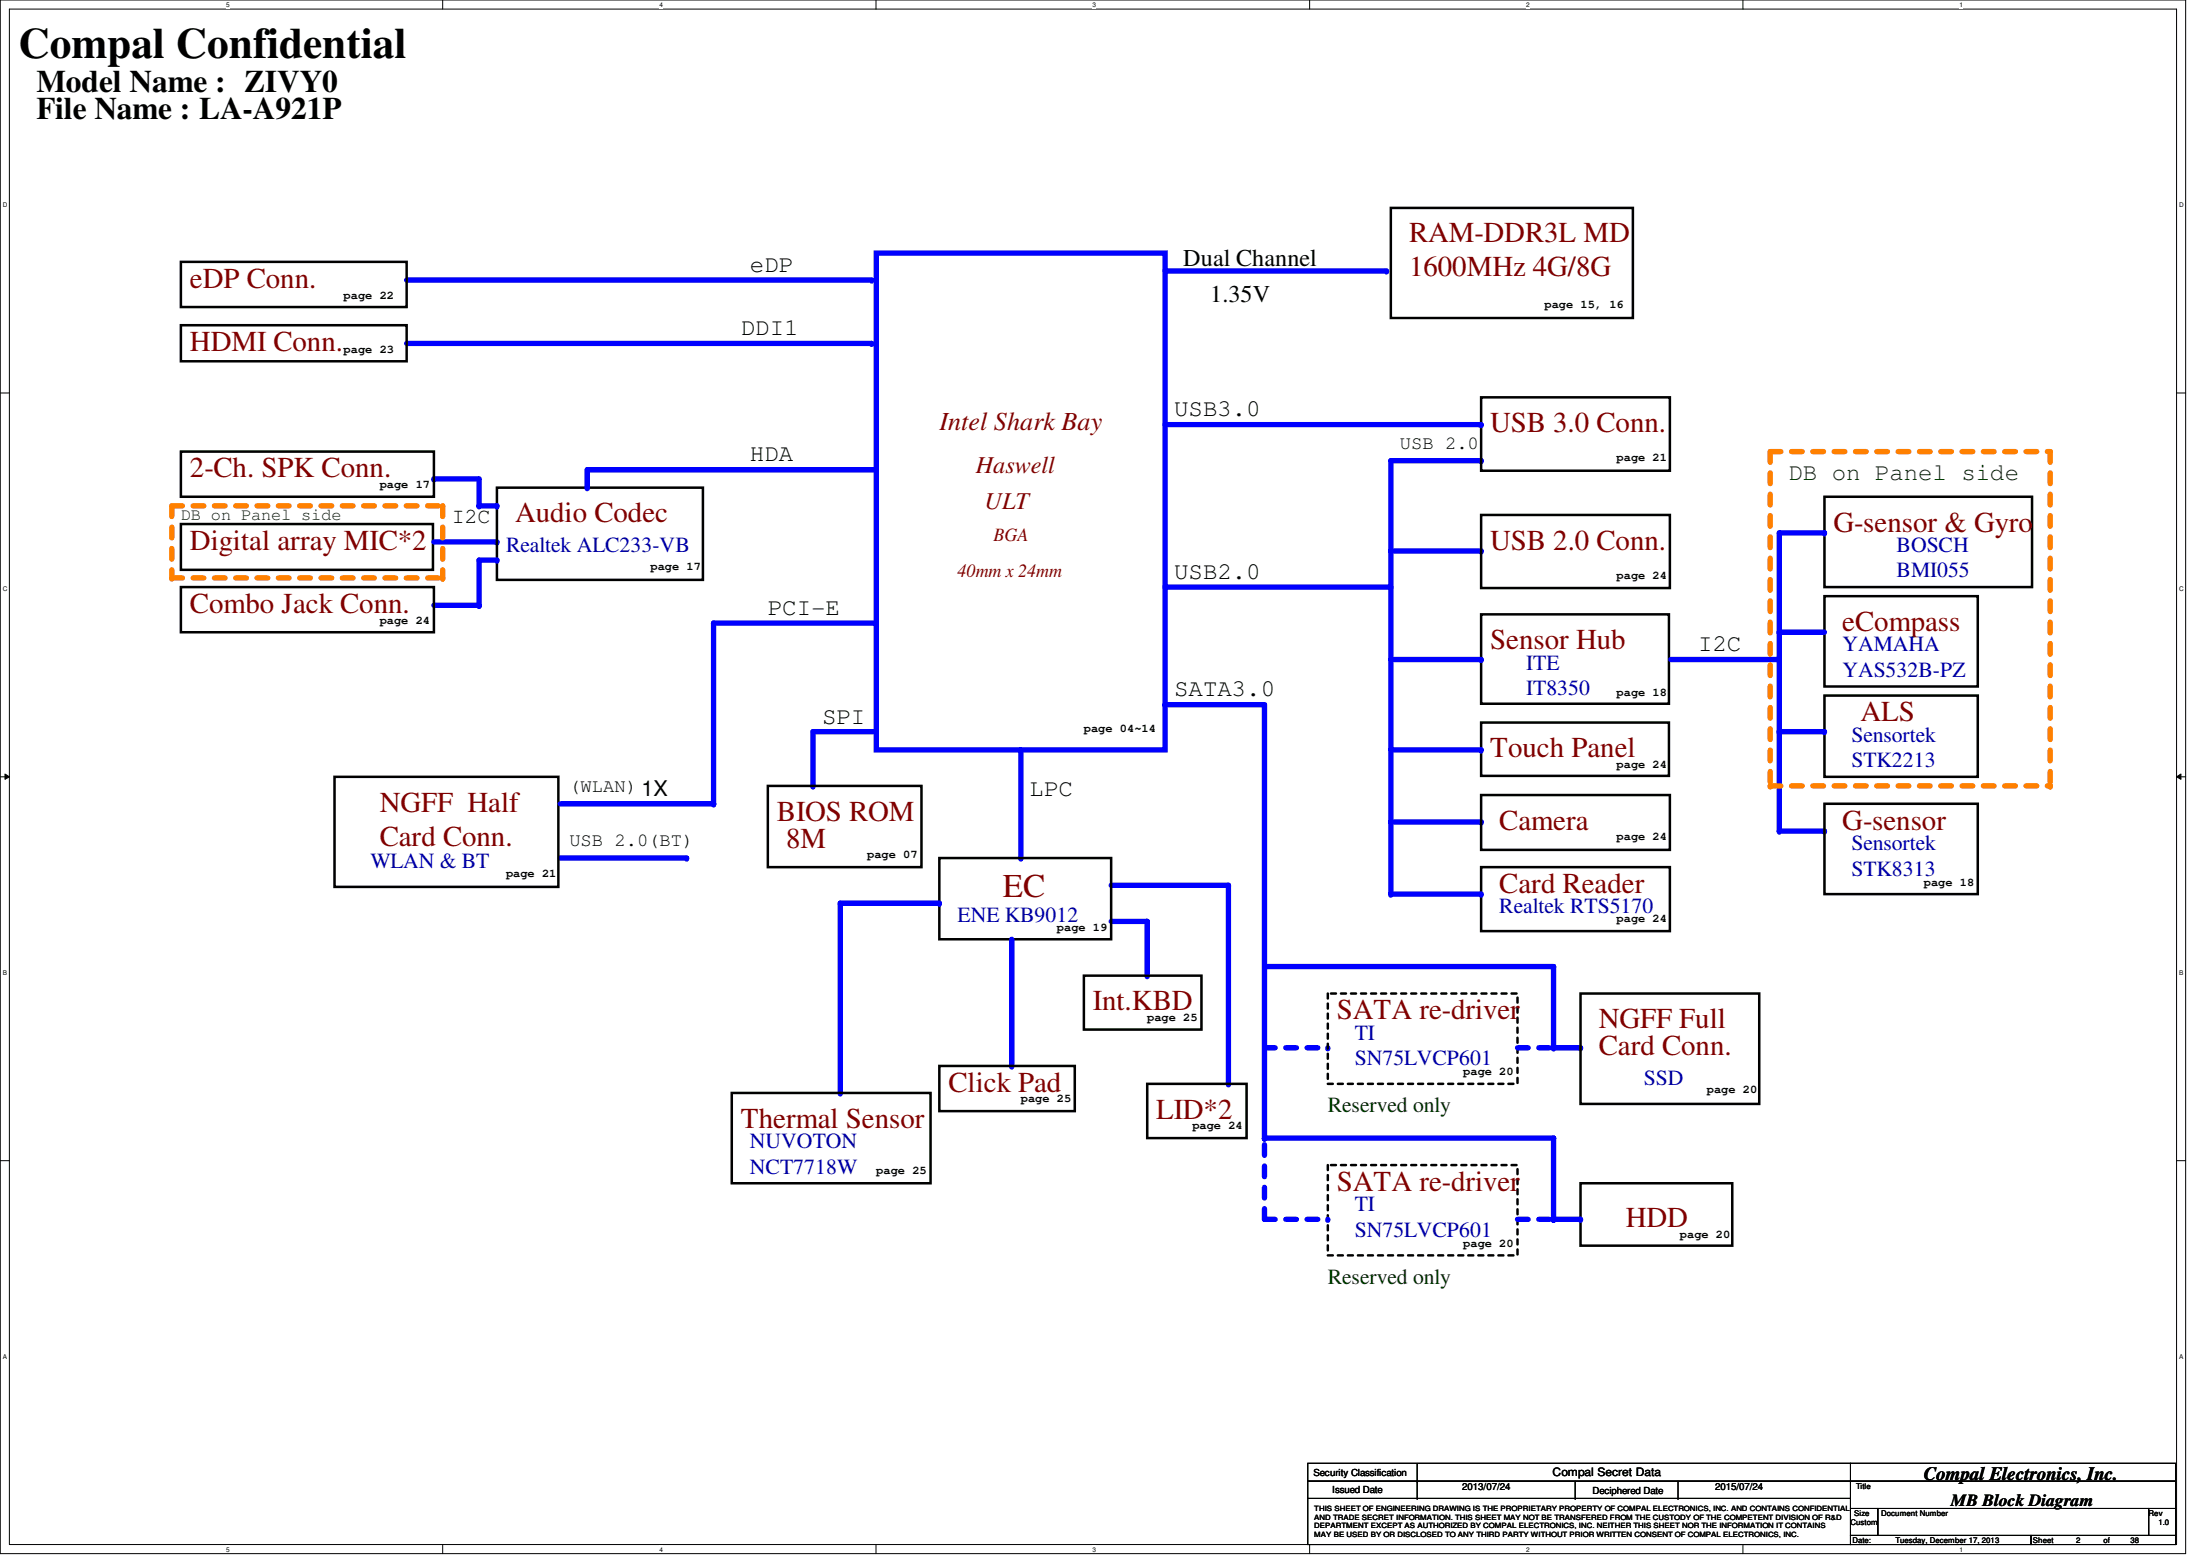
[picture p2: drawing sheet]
<svg xmlns="http://www.w3.org/2000/svg" width="297mm" height="210mm" viewBox="0 0 297 210" stroke-linecap="round" stroke-linejoin="round" font-family="sans-serif">
<path d="M0 0h295.1v209.7h-295.1zM1.3 1.2h292.6v207.3h-292.6z" fill="none" stroke="#000" stroke-width=".14"/>
<g fill="#fff">
<path d="M30.5 .2h.5v.9h-.5z"/>
<path d="M30.5 208.7h.5v.9h-.5z"/>
</g>
<path d="M59.8 0v1.2M59.8 208.5v1.2" fill="none" stroke="#000" stroke-width=".14"/>
<g fill="#fff">
<path d="M89 .2h.5v.9h-.5z"/>
<path d="M89 208.7h.5v.9h-.5z"/>
</g>
<path d="M118.3 0v1.2M118.3 208.5v1.2" fill="none" stroke="#000" stroke-width=".14"/>
<g fill="#fff">
<path d="M147.5 .2h.5v.9h-.5z"/>
<path d="M147.5 208.7h.5v.9h-.5z"/>
</g>
<path d="M176.8 0v1.2M176.8 208.5v1.2" fill="none" stroke="#000" stroke-width=".14"/>
<g fill="#fff">
<path d="M206.1 .2h.4v.9h-.4z"/>
<path d="M206.1 208.7h.4v.9h-.4z"/>
</g>
<path d="M235.3 0v1.2M235.3 208.5v1.2" fill="none" stroke="#000" stroke-width=".14"/>
<g fill="#fff">
<path d="M264.6 .2h.4v.9h-.4z"/>
<path d="M264.6 208.7h.4v.9h-.4z"/>
<path d="M.4 27.1h.6v1h-.6z"/>
<path d="M294.2 27.1h.6v1h-.6z"/>
<path d="M.4 79h.6v.9h-.6z"/>
<path d="M294.2 79h.6v.9h-.6z"/>
</g>
<path d="M0 53h1.3M293.9 53h1.2" fill="none" stroke="#000" stroke-width=".14"/>
<g fill="#fff">
<path d="M.4 130.8h.5v.9h-.5z"/>
<path d="M294.2 130.8h.6v.9h-.6z"/>
</g>
<path d="M0 104.9h1.3M.7 104.5l.6 .4-.6 .3zM293.9 104.9l.6-.4v.7zM293.9 104.9h1.2" fill="none" stroke="#000" stroke-width=".14"/>
<path d="M.7 104.5l.6 .4-.6 .3zM293.9 104.9l.6-.4v.7z" fill="#000"/>
<g fill="#fff">
<path d="M.4 182.6h.5v1h-.5z"/>
<path d="M294.2 182.6h.6v1h-.6z"/>
</g>
<path d="M0 156.7h1.3M293.9 156.7h1.2" fill="none" stroke="#000" stroke-width=".14"/>
<path d="M118.3 34.2h39v67h-39zM109.8 98.8v7.3" fill="none" stroke="#00f" stroke-width=".72"/>
<path d="M200 97.5h25.3v7.2h-25.3z" fill="none" stroke="#000" stroke-width=".34"/>
<circle cx="109.8" cy="106.1" r=".36" fill="#00f"/>
<path d="M103.7 106.1h20.7v11h-20.7z" fill="none" stroke="#000" stroke-width=".34"/>
<path d="M109.8 98.8h8.5" fill="none" stroke="#00f" stroke-width=".72"/>
<circle cx="118.3" cy="98.8" r=".36" fill="#00f"/>
<path d="M187.8 74.4h12.2" fill="none" stroke="#00f" stroke-width=".72"/>
<circle cx="200" cy="74.4" r=".36" fill="#00f"/>
<path d="M150 124.4h4.9" fill="none" stroke="#00f" stroke-width=".72"/>
<circle cx="154.9" cy="124.4" r=".36" fill="#00f"/>
<path d="M200 69.5h25.5v9.9h-25.5z" fill="none" stroke="#000" stroke-width=".34"/>
<path d="M113.4 121.9v25.6" fill="none" stroke="#00f" stroke-width=".72"/>
<circle cx="113.4" cy="147.5" r=".36" fill="#00f"/>
<path d="M154.9 124.4v7.3" fill="none" stroke="#00f" stroke-width=".72"/>
<circle cx="154.9" cy="131.7" r=".36" fill="#00f"/>
<path d="M150 119.5h15.9" fill="none" stroke="#00f" stroke-width=".72"/>
<circle cx="165.9" cy="119.5" r=".36" fill="#00f"/>
<path d="M165.9 119.5v26.8" fill="none" stroke="#00f" stroke-width=".72"/>
<circle cx="165.9" cy="146.3" r=".36" fill="#00f"/>
<path d="M200 82.9h25.3v12.1h-25.3zM154.9 146.3h13.4v7.3h-13.4z" fill="none" stroke="#000" stroke-width=".34"/>
<path d="M187.8 89h12.2" fill="none" stroke="#00f" stroke-width=".72"/>
<circle cx="200" cy="89" r=".36" fill="#00f"/>
<path d="M246.3 80.5h20.7v12.2h-20.7zM246.3 93.9h20.7v11h-20.7z" fill="none" stroke="#000" stroke-width=".34"/>
<path d="M240.2 85.3h6.1" fill="none" stroke="#00f" stroke-width=".72"/>
<circle cx="240.2" cy="85.3" r=".36" fill="#00f"/>
<path d="M240.2 98.8h6.1" fill="none" stroke="#00f" stroke-width=".72"/>
<circle cx="246.3" cy="98.8" r=".36" fill="#00f"/>
<path d="M240.2 71.9v13.4" fill="none" stroke="#00f" stroke-width=".72"/>
<circle cx="240.2" cy="85.3" r=".36" fill="#00f"/>
<path d="M246.3 67.1h28.1v12.1h-28.1z" fill="none" stroke="#000" stroke-width=".34"/>
<path d="M240.2 112.2h6.1" fill="none" stroke="#00f" stroke-width=".72"/>
<circle cx="246.3" cy="112.2" r=".36" fill="#00f"/>
<path d="M240.2 71.9h6.1" fill="none" stroke="#00f" stroke-width=".72"/>
<circle cx="246.3" cy="71.9" r=".36" fill="#00f"/>
<path d="M240.2 85.3v13.5" fill="none" stroke="#00f" stroke-width=".72"/>
<circle cx="240.2" cy="98.8" r=".36" fill="#00f"/>
<path d="M240.2 98.8v13.4" fill="none" stroke="#00f" stroke-width=".72"/>
<circle cx="240.2" cy="112.2" r=".36" fill="#00f"/>
<path d="M225.6 89h14.6" fill="none" stroke="#00f" stroke-width=".72"/>
<circle cx="240.2" cy="89" r=".36" fill="#00f"/>
<path d="M246.3 108.5h20.7v12.2h-20.7z" fill="none" stroke="#000" stroke-width=".34"/>
<path d="M157.3 36.6h29.9" fill="none" stroke="#00f" stroke-width=".72"/>
<circle cx="187.2" cy="36.6" r=".36" fill="#00f"/>
<path d="M187.8 28.1h32.7v14.8h-32.7zM24.4 70.7h34.1v6.2h-34.1z" fill="none" stroke="#000" stroke-width=".34"/>
<path d="M58.6 73.2h8.5" fill="none" stroke="#00f" stroke-width=".72"/>
<circle cx="67.1" cy="73.2" r=".36" fill="#00f"/>
<path d="M54.9 46.4h62.8" fill="none" stroke="#00f" stroke-width=".72"/>
<circle cx="117.7" cy="46.4" r=".36" fill="#00f"/>
<path d="M187.8 62.2v58.5" fill="none" stroke="#00f" stroke-width=".72"/>
<circle cx="187.8" cy="120.7" r=".36" fill="#00f"/>
<path d="M54.9 37.8h62.8" fill="none" stroke="#00f" stroke-width=".72"/>
<circle cx="117.7" cy="37.8" r=".36" fill="#00f"/>
<path d="M75.6 115.8h17.1" fill="none" stroke="#00f" stroke-width=".72"/>
<circle cx="92.7" cy="115.8" r=".36" fill="#00f"/>
<path d="M187.8 62.2h12.2" fill="none" stroke="#00f" stroke-width=".72"/>
<circle cx="200" cy="62.2" r=".36" fill="#00f"/>
<path d="M96.3 84.1h22" fill="none" stroke="#00f" stroke-width=".72"/>
<circle cx="96.3" cy="84.1" r=".36" fill="#00f"/>
<path d="M137.8 101.2v14.6" fill="none" stroke="#00f" stroke-width=".72"/>
<circle cx="137.8" cy="115.8" r=".36" fill="#00f"/>
<path d="M187.8 111h12.2" fill="none" stroke="#00f" stroke-width=".72"/>
<circle cx="200" cy="111" r=".36" fill="#00f"/>
<path d="M157.3 95.1h13.4" fill="none" stroke="#00f" stroke-width=".72"/>
<circle cx="157.3" cy="95.1" r=".36" fill="#00f"/>
<path d="M157.3 79.2h30.5" fill="none" stroke="#00f" stroke-width=".72"/>
<circle cx="187.8" cy="79.2" r=".36" fill="#00f"/>
<path d="M126.8 115.8h23.2v11h-23.2z" fill="none" stroke="#000" stroke-width=".34"/>
<path d="M79.3 63.4h39" fill="none" stroke="#00f" stroke-width=".72"/>
<circle cx="118.3" cy="63.4" r=".36" fill="#00f"/>
<path d="M136.6 126.8v17.1" fill="none" stroke="#00f" stroke-width=".72"/>
<circle cx="136.6" cy="143.9" r=".36" fill="#00f"/>
<path d="M209.8 141.4h3.6" fill="none" stroke="#00f" stroke-width=".72"/>
<circle cx="213.4" cy="141.4" r=".36" fill="#00f"/>
<path d="M58.6 81.7h6.1" fill="none" stroke="#00f" stroke-width=".72"/>
<circle cx="64.7" cy="81.7" r=".36" fill="#00f"/>
<path d="M96.3 84.1v24.4" fill="none" stroke="#00f" stroke-width=".72"/>
<circle cx="96.3" cy="108.5" r=".36" fill="#00f"/>
<path d="M113.4 121.9h13.4" fill="none" stroke="#00f" stroke-width=".72"/>
<circle cx="126.8" cy="121.9" r=".36" fill="#00f"/>
<path d="M170.7 95.1v58.5" fill="none" stroke="#00f" stroke-width=".72"/>
<circle cx="170.7" cy="153.6" r=".36" fill="#00f"/>
<path d="M24.4 35.3h30.5v6.1h-30.5zM200 53.6h25.5v9.9h-25.5zM67.1 65.8h27.8v12.5h-27.8zM45.2 104.9h30.2v14.8h-30.2zM200 107.3h25.5v7.4h-25.5zM146.3 131.7h15.9v7.3h-15.9zM213.4 134.1h24.1v14.9h-24.1zM98.8 147.5h26.8v12.2h-26.8zM126.8 143.9h18.3v6.1h-18.3zM213.4 159.7h20.5v8.4h-20.5z" fill="none" stroke="#000" stroke-width=".34"/>
<path d="M157.3 57.3h42.7" fill="none" stroke="#00f" stroke-width=".72"/>
<circle cx="200" cy="57.3" r=".36" fill="#00f"/>
<path d="M58.6 64.6h6.1" fill="none" stroke="#00f" stroke-width=".72"/>
<circle cx="58.6" cy="64.6" r=".36" fill="#00f"/>
<path d="M64.7 64.6v3.7" fill="none" stroke="#00f" stroke-width=".72"/>
<circle cx="64.7" cy="68.3" r=".36" fill="#00f"/>
<path d="M64.7 68.3h2.4" fill="none" stroke="#00f" stroke-width=".72"/>
<circle cx="67.1" cy="68.3" r=".36" fill="#00f"/>
<path d="M24.4 43.9h30.5v4.9h-30.5z" fill="none" stroke="#000" stroke-width=".34"/>
<path d="M75.6 108.5h20.7" fill="none" stroke="#00f" stroke-width=".72"/>
<circle cx="96.3" cy="108.5" r=".36" fill="#00f"/>
<path d="M64.7 75.6v6.1" fill="none" stroke="#00f" stroke-width=".72"/>
<circle cx="64.7" cy="81.7" r=".36" fill="#00f"/>
<path d="M24.4 61h34.2v6.1h-34.2zM24.4 79.2h34.2v6.1h-34.2z" fill="none" stroke="#000" stroke-width=".34"/>
<path d="M79.3 63.4v2.4" fill="none" stroke="#00f" stroke-width=".72"/>
<circle cx="79.3" cy="65.8" r=".36" fill="#00f"/>
<path d="M187.8 101.2h12.2" fill="none" stroke="#00f" stroke-width=".72"/>
<circle cx="200" cy="101.2" r=".36" fill="#00f"/>
<path d="M64.7 75.6h2.4" fill="none" stroke="#00f" stroke-width=".72"/>
<circle cx="67.1" cy="75.6" r=".36" fill="#00f"/>
<path d="M170.7 141.4h8.6" fill="none" stroke="#00f" stroke-width=".72" stroke-dasharray="1.4 1.4"/>
<circle cx="179.3" cy="141.4" r=".36" fill="#00f" stroke-dasharray="1.4 1.4"/>
<path d="M179.3 134.1h25.6v12.2h-25.6z" fill="none" stroke="#000" stroke-width=".34" stroke-dasharray=".7 .7"/>
<path d="M170.7 130.5h39.1" fill="none" stroke="#00f" stroke-width=".72"/>
<circle cx="209.8" cy="130.5" r=".36" fill="#00f"/>
<path d="M209.8 130.5v10.9" fill="none" stroke="#00f" stroke-width=".72"/>
<circle cx="209.8" cy="141.4" r=".36" fill="#00f"/>
<path d="M204.9 141.4h4.9" fill="none" stroke="#00f" stroke-width=".72" stroke-dasharray="1.4 1.4"/>
<circle cx="209.8" cy="141.4" r=".36" fill="#00f" stroke-dasharray="1.4 1.4"/>
<path d="M209.8 164.6h3.6" fill="none" stroke="#00f" stroke-width=".72"/>
<circle cx="213.4" cy="164.6" r=".36" fill="#00f"/>
<path d="M179.3 157.3h25.6v12.2h-25.6z" fill="none" stroke="#000" stroke-width=".34" stroke-dasharray=".7 .7"/>
<path d="M170.7 153.6h39.1" fill="none" stroke="#00f" stroke-width=".72"/>
<circle cx="209.8" cy="153.6" r=".36" fill="#00f"/>
<path d="M209.8 153.6v11" fill="none" stroke="#00f" stroke-width=".72"/>
<circle cx="209.8" cy="164.6" r=".36" fill="#00f"/>
<path d="M204.9 164.6h4.9" fill="none" stroke="#00f" stroke-width=".72" stroke-dasharray="1.4 1.4"/>
<circle cx="209.8" cy="164.6" r=".36" fill="#00f" stroke-dasharray="1.4 1.4"/>
<path d="M170.7 164.6h8.6" fill="none" stroke="#00f" stroke-width=".72" stroke-dasharray="1.4 1.4"/>
<circle cx="179.3" cy="164.6" r=".36" fill="#00f" stroke-dasharray="1.4 1.4"/>
<path d="M170.7 164.6v-11" fill="none" stroke="#00f" stroke-width=".72" stroke-dasharray="1.4 1.4"/>
<circle cx="170.7" cy="153.6" r=".36" fill="#00f" stroke-dasharray="1.4 1.4"/>
<path d="M200 117.1h25.5v8.6h-25.5z" fill="none" stroke="#000" stroke-width=".34"/>
<path d="M187.8 120.7h12.2" fill="none" stroke="#00f" stroke-width=".72"/>
<circle cx="200" cy="120.7" r=".36" fill="#00f"/>
<path d="M239 61v45.1" fill="none" stroke="#ff8000" stroke-width=".72" stroke-dasharray="1.4 1.4"/>
<circle cx="239" cy="106.1" r=".36" fill="#ff8000" stroke-dasharray="1.4 1.4"/>
<path d="M276.8 61v45.1" fill="none" stroke="#ff8000" stroke-width=".72" stroke-dasharray="1.4 1.4"/>
<circle cx="276.8" cy="106.1" r=".36" fill="#ff8000" stroke-dasharray="1.4 1.4"/>
<path d="M239 61h37.8" fill="none" stroke="#ff8000" stroke-width=".72" stroke-dasharray="1.4 1.4"/>
<circle cx="276.8" cy="61" r=".36" fill="#ff8000" stroke-dasharray="1.4 1.4"/>
<path d="M239 106.1h37.8" fill="none" stroke="#ff8000" stroke-width=".72" stroke-dasharray="1.4 1.4"/>
<circle cx="276.8" cy="106.1" r=".36" fill="#ff8000" stroke-dasharray="1.4 1.4"/>
<path d="M23.2 68.3v9.7" fill="none" stroke="#ff8000" stroke-width=".72" stroke-dasharray="1.4 1.4"/>
<circle cx="23.2" cy="78" r=".36" fill="#ff8000" stroke-dasharray="1.4 1.4"/>
<path d="M23.2 68.3h36.6" fill="none" stroke="#ff8000" stroke-width=".72" stroke-dasharray="1.4 1.4"/>
<circle cx="59.8" cy="68.3" r=".36" fill="#ff8000" stroke-dasharray="1.4 1.4"/>
<path d="M59.8 68.3v9.7" fill="none" stroke="#ff8000" stroke-width=".72" stroke-dasharray="1.4 1.4"/>
<circle cx="59.8" cy="78" r=".36" fill="#ff8000" stroke-dasharray="1.4 1.4"/>
<path d="M23.2 78h36.6" fill="none" stroke="#ff8000" stroke-width=".72" stroke-dasharray="1.4 1.4"/>
<circle cx="59.8" cy="78" r=".36" fill="#ff8000" stroke-dasharray="1.4 1.4"/>
<g fill="none" stroke="#000" stroke-width=".14">
<path d="M176.6 197.5h73.2v2.4h-73.2zM176.6 199.9h73.2v2.4h-73.2zM191.3 199.9h.1M191.3 197.5v4.8M212.7 199.9v2.4M226.6 199.9v2.4M249.8 197.5h43.9v2.4h-43.9zM249.8 199.9h43.9v3.7h-43.9zM176.6 202.3h73.2v6.2h-73.2zM191.3 202.3h.1M212.7 202.3h.1M226.6 202.3h.1"/>
<path d="M249.8 203.6h3.7v3.7h-3.7zM249.8 207.3h24.4v1.2h-24.4zM253.5 203.6h36.6v3.7h-36.6zM274.2 207.3h19.5v1.2h-19.5zM290.1 203.6h3.6v3.7h-3.6z"/>
</g>
<text font-size="5.8" x="2.5" y="7.8">Compal Confidential</text>
<text font-size="4.5" fill="#800000" x="135.4" y="121.1">EC</text>
<g font-size="4.2">
<text x="4.9" y="12.4">Model Name : ZIVY0</text>
<text x="4.9" y="16.1">File Name : LA-A921P</text>
</g>
<g font-size="3.9" fill="#800000">
<text x="190.2" y="32.7">RAM-DDR3L MD</text>
<text x="25.7" y="38.8">eDP Conn.</text>
<text x="190.2" y="37.3">1600MHz 4G/8G</text>
<text x="25.7" y="47.4">HDMI Conn.</text>
<text x="201.2" y="58.3">USB 3.0 Conn.</text>
<text x="25.7" y="64.4">2-Ch. SPK Conn.</text>
<text x="69.6" y="70.5">Audio Codec</text>
<text x="247.6" y="71.8">G-sensor &amp; Gyro</text>
<text x="25.7" y="74.2">Digital array MIC*2</text>
<text x="201.2" y="74.2">USB 2.0 Conn.</text>
<text x="25.7" y="82.7">Combo Jack Conn.</text>
<text x="201.2" y="87.6">Sensor Hub</text>
<text x="248.7" y="85.2">eCompass</text>
<text x="251.2" y="97.4">ALS</text>
<text x="201.2" y="102.2">Touch Panel</text>
<text x="51.3" y="109.6">NGFF Half</text>
<text x="104.9" y="110.8">BIOS ROM</text>
<text x="202.4" y="112">Camera</text>
<text x="248.7" y="112">G-sensor</text>
<text x="51.3" y="114.1">Card Conn.</text>
<text x="106.1" y="114.4">8M</text>
<text x="202.4" y="120.5">Card Reader</text>
<text x="147.6" y="136.4">Int.KBD</text>
<text x="180.5" y="137.6">SATA re-driver</text>
<text x="215.9" y="138.8">NGFF Full</text>
<text x="215.9" y="142.5">Card Conn.</text>
<text x="128.1" y="147.4">Click Pad</text>
<text x="100" y="152.2">Thermal Sensor</text>
<text x="156.1" y="151">LID*2</text>
<text x="180.5" y="160.7">SATA re-driver</text>
<text x="219.5" y="165.7">HDD</text>
</g>
<text font-size="3.5" fill="#800000" x="126.8" y="58">Intel Shark Bay</text>
<g font-size="3.3">
<text x="159.8" y="35.9">Dual Channel</text>
<text x="101.3" y="36.7">eDP</text>
<text x="163.4" y="40.7">1.35V</text>
<text x="100" y="45.2">DDI1</text>
<text x="158.5" y="56.2">USB3.0</text>
<text x="101.3" y="62.3">HDA</text>
<text x="103.7" y="83">PCI-E</text>
<text x="158.5" y="78.1">USB2.0</text>
<text x="229.3" y="87.9">I2C</text>
<text x="158.5" y="94">SATA3.0</text>
<text x="111" y="97.7">SPI</text>
<text x="139" y="107.4">LPC</text>
</g>
<g font-size="3.3" fill="#800000">
<text x="131.7" y="63.9">Haswell</text>
<text x="132.9" y="68.7">ULT</text>
</g>
<text font-size="3.3" fill="#004000" x="241.5" y="64.7">DB on Panel side</text>
<g font-size="2.9">
<text x="61" y="70.6">I2C</text>
<text x="86.6" y="107.5">1X</text>
</g>
<g font-size="2.9" fill="#0000a0">
<text x="68.3" y="74.5">Realtek ALC233-VB</text>
<text x="256.1" y="74.5">BOSCH</text>
<text x="256.1" y="77.9">BMI055</text>
<text x="248.7" y="87.9">YAMAHA</text>
<text x="206.1" y="90.4">ITE</text>
<text x="206.1" y="93.8">IT8350</text>
<text x="248.7" y="91.4">YAS532B-PZ</text>
<text x="250" y="100.1">Sensortek</text>
<text x="250" y="103.5">STK2213</text>
<text x="50" y="117.2">WLAN &amp; BT</text>
<text x="250" y="114.8">Sensortek</text>
<text x="250" y="118.2">STK8313</text>
<text x="129.3" y="124.5">ENE KB9012</text>
<text x="202.4" y="123.3">Realtek RTS5170</text>
<text x="182.9" y="140.4">TI</text>
<text x="182.9" y="143.8">SN75LVCP601</text>
<text x="222" y="146.5">SSD</text>
<text x="101.3" y="155">NUVOTON</text>
<text x="101.3" y="158.4">NCT7718W</text>
<text x="182.9" y="163.5">TI</text>
<text x="182.9" y="167">SN75LVCP601</text>
</g>
<g font-size="2.9" fill="#004000">
<text x="179.3" y="150.1">Reserved only</text>
<text x="179.3" y="173.3">Reserved only</text>
</g>
<g font-size="2.5">
<text x="189" y="60.6">USB 2.0</text>
<text x="76.9" y="106.9">(WLAN)</text>
<text x="76.9" y="114.3">USB 2.0(BT)</text>
<text x="259.8" y="199.8">Compal Electronics, Inc.</text>
</g>
<g font-size="2.5" fill="#800000">
<text x="129.3" y="77.9">40mm x 24mm</text>
<text x="134.2" y="73">BGA</text>
</g>
<text font-size="2.3" fill="#004000" x="24.4" y="70.1">DB on Panel side</text>
<text font-size="2.3" x="263.4" y="203.2">MB Block Diagram</text>
<g font-size="1.6">
<text x="46.4" y="40.3">page 22</text>
<text x="208.5" y="41.5">page 15, 16</text>
<text x="46.4" y="47.6">page 23</text>
<text x="51.3" y="65.9">page 17</text>
<text x="218.3" y="62.2">page 21</text>
<text x="87.8" y="76.9">page 17</text>
<text x="218.3" y="78.1">page 24</text>
<text x="51.3" y="84.2">page 24</text>
<text x="218.3" y="93.9">page 18</text>
<text x="146.3" y="98.8">page 04~14</text>
<text x="218.3" y="103.7">page 24</text>
<text x="218.3" y="113.5">page 24</text>
<text x="68.3" y="118.3">page 21</text>
<text x="117.1" y="115.9">page 07</text>
<text x="259.8" y="119.5">page 18</text>
<text x="142.7" y="125.6">page 19</text>
<text x="218.3" y="124.4">page 24</text>
<text x="154.9" y="137.8">page 25</text>
<text x="137.8" y="148.8">page 25</text>
<text x="197.6" y="145.2">page 20</text>
<text x="230.5" y="147.6">page 20</text>
<text x="161" y="152.4">page 24</text>
<text x="118.3" y="158.5">page 25</text>
<text x="226.8" y="167.1">page 20</text>
<text x="197.6" y="168.3">page 20</text>
<text x="209.6" y="199.3">Compal Secret Data</text>
</g>
<g font-size="1.3">
<text x="177.3" y="199.2">Security Classification</text>
<text x="179.9" y="201.5">Issued Date</text>
<text x="197.4" y="201.1">2013/07/24</text>
<text x="215" y="201.6">Deciphered Date</text>
<text x="231.6" y="201.1">2015/07/24</text>
</g>
<g font-size="1.1">
<text x="250.6" y="201">Title</text>
<text x="249.8" y="205.8">Custom</text>
<text x="250.1" y="208.2">Date:</text>
<text x="250.4" y="204.6">Size</text>
<text x="254" y="204.6">Document Number</text>
<text x="255.9" y="208.2">Tuesday, December 17, 2013</text>
<text x="274.5" y="208.2">Sheet</text>
<text x="280.3" y="208.2">2</text>
<text x="284" y="208.2">of</text>
<text x="287.7" y="208.2">38</text>
<text x="290.1" y="204.6">Rev</text>
<text x="291.4" y="205.8">1.0</text>
</g>
<g font-size="1">
<text x="177.5" y="205.1">AND TRADE SECRET INFORMATION. THIS SHEET MAY NOT BE TRANSFERED FROM THE CUSTODY OF THE COMPETENT DIVISION OF R&amp;D</text>
<text x="177.5" y="206.3">DEPARTMENT EXCEPT AS AUTHORIZED BY COMPAL ELECTRONICS, INC. NEITHER THIS SHEET NOR THE INFORMATION IT CONTAINS</text>
<text x="177.5" y="204">THIS SHEET OF ENGINEERING DRAWING IS THE PROPRIETARY PROPERTY OF COMPAL ELECTRONICS, INC. AND CONTAINS CONFIDENTIAL</text>
<text x="177.5" y="207.4">MAY BE USED BY OR DISCLOSED TO ANY THIRD PARTY WITHOUT PRIOR WRITTEN CONSENT OF COMPAL ELECTRONICS, INC.</text>
</g>
<g font-size=".9">
<text x="30.5" y="1">5</text>
<text x="89" y="1">4</text>
<text x="147.5" y="1">3</text>
<text x="206.1" y="1">2</text>
<text x="264.6" y="1">1</text>
<text x=".4" y="27.9">D</text>
<text x="294.2" y="27.9">D</text>
<text x=".4" y="79.8">C</text>
<text x="294.2" y="79.8">C</text>
<text x=".4" y="131.6">B</text>
<text x="294.2" y="131.6">B</text>
<text x=".4" y="183.4">A</text>
<text x="294.2" y="183.4">A</text>
<text x="30.5" y="209.5">5</text>
<text x="89" y="209.5">4</text>
<text x="147.5" y="209.5">3</text>
<text x="206.1" y="209.5">2</text>
<text x="264.6" y="209.5">1</text>
</g>
</svg>
